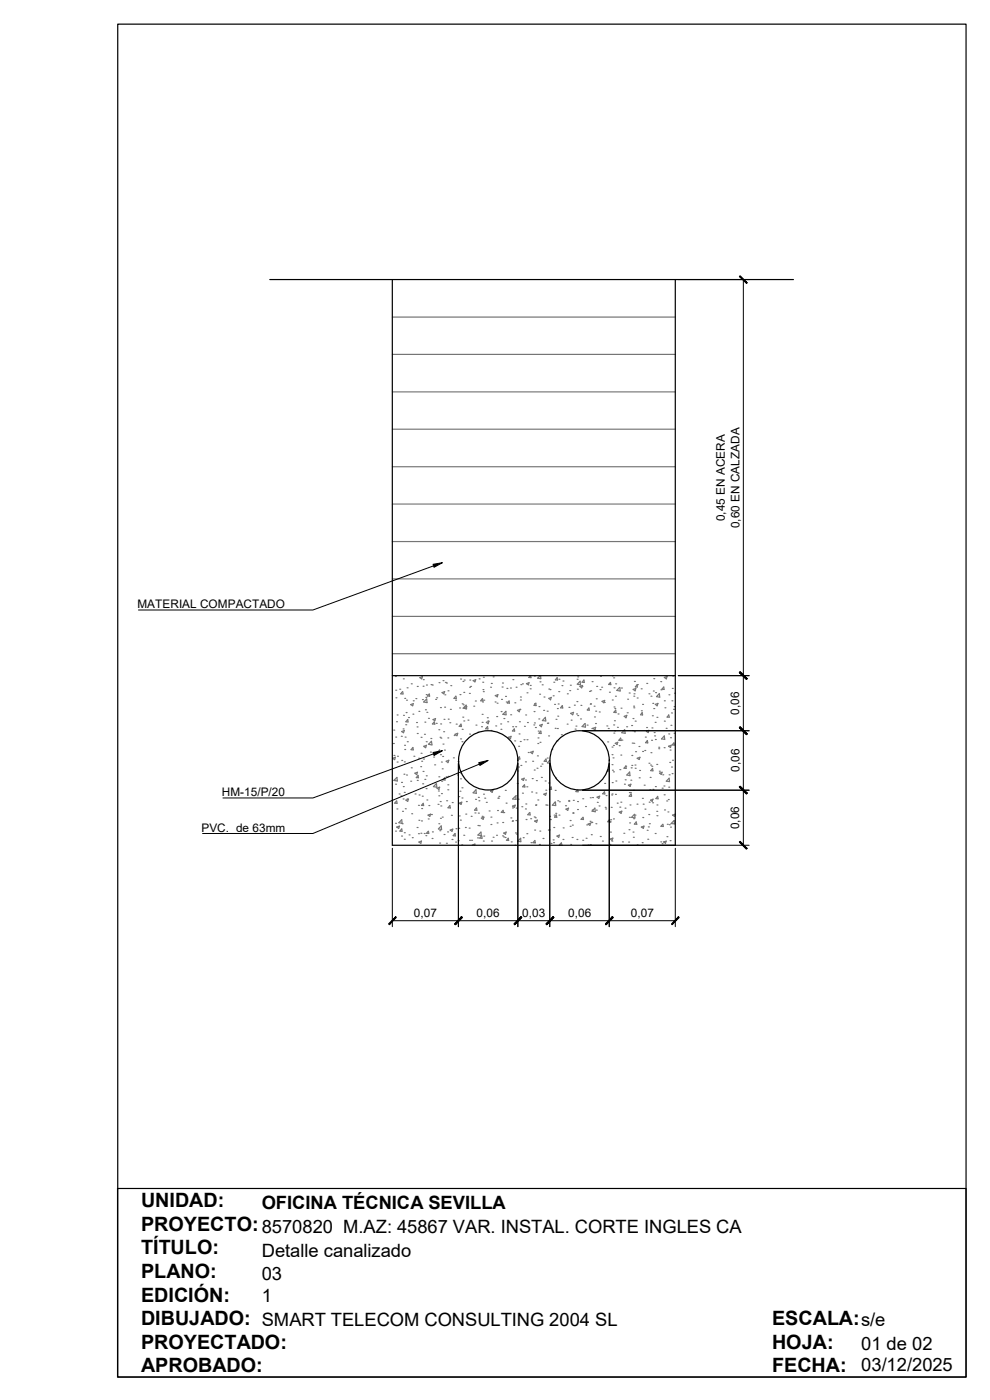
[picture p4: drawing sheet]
<svg xmlns="http://www.w3.org/2000/svg" width="210mm" height="297mm" viewBox="0 0 210 297" stroke-linecap="round" stroke-linejoin="round" font-family="sans-serif">
<g fill="none" stroke="#767676" stroke-width=".25">
<path d="M83.2 75.2h60.1M83.2 67.3h60.1M83.2 99h60.1M83.2 91.1h60.1M83.2 83.1h60.1M83.2 114.9h60.1M83.2 106.9h60.1M83.2 138.7h60.1M83.2 130.8h60.1M83.2 122.8h60.1M83.4 157.7h.1M83.5 154.9h.1"/>
<path d="M83.9 143.5h.1M83.9 156.4h.1M83.9 146.4h.1M84 148h.1M84.1 153.1h.1M84.2 151.7h.1M84.8 146.2h.1M85.1 156.2h.1M85.2 155.2l.6-.2-.2 .4zM85.4 146.7l-.4 .5h.5l-.1-.5M85.5 154.6h.1M85.6 144h.1"/>
<path d="M85.6 151.8h.1M85.8 158.1h.1M85.9 159h.1M85.9 148.2h.1M85.9 156.4h.1M86.1 153.8h.1M86.1 151.2h.1M86.2 148.5h.1M86.4 145.9h.1M86.4 157.4h.1M86.5 152.7l.1 .5-.5-.1zM86.7 152.2h.1"/>
<path d="M87.1 149.5l.6-.2-.2 .4zM87.2 145.1h.1M87.6 151.5h.1M87.6 158.6l.1 .5-.5-.1zM87.7 148.7h.1M88.2 148.2h.1M88.3 153.3h.1M88.5 154.2h.1M88.5 155.6h.1M88.5 145.6h.1M88.9 150.9h.1M89.1 143.8l.5-.2-.1 .4z"/>
<path d="M89.3 159.8h.1M89.3 156.4h.1M89.6 148.4h.1M89.7 145.6h.1M89.8 144.2h.1M89.9 158.3l.6-.2-.2 .5zM90 158.4h.1M90 155.8h.1M90.1 153.2h.1M90.3 150.6h.1M90.3 148h.1M90.4 157.4h.1"/>
<path d="M90.4 147.4h.1M90.5 145.3h.1M90.5 148.3l.1 .8-.7-.2zM90.6 151.1h.1M90.9 152.4h.1M91.1 147.2v.5h-.4zM91.3 159.6h.1M91.4 156.7h.1M91.4 145.2h.1M91.6 158l-.7-.1 .6-.6 .2 .7M91.7 145.3h.1M92.1 153.2l.1 .4h-.5z"/>
<path d="M92.4 152.4l-.2 .5-.3-.2 .5-.3M92.4 148.4h.1M92.5 153.5h.1M92.6 148h.1M93.1 154.8h.1M93.1 144.8h.1M93.3 159.6v-.5l-.4 .4 .4 .1M93.3 156.4h.1M93.4 150.1h.1M93.5 153.6h.1M93.5 156.6h.1M93.8 146.9l.5-.2-.2 .5z"/>
<path d="M94 157.9h.1M94 144.4h.1M94.1 155.2h.1M94.2 152.6h.1M94.3 159.1h.1M94.3 150h.1M94.4 147.4h.1M94.5 144.8h.1M94.7 144.9h.1M95 156.5h.1M95 146.6h.1M95.1 152.6h.1"/>
<path d="M95.4 153.3h.1M95.5 150.5h.1M95.6 145.5h.1M96.4 156h.1M96.6 148.5h.1M96.7 147.7l-.4 .5h.5M96.7 147.7l.1 .5M96.8 153.6h.1M97.1 155.6l-.6 .2 .4 .3 .2-.5M97.5 150.2h.1M97.6 147.4h.1M97.7 156.8h.1"/>
<path d="M97.7 154h.1M97.7 144.1h.1M97.8 153.6l.1 .5h-.5zM98 157.4h.1M98 154.7h.1M98 149.3h.1M98.2 152.1h.1M98.2 144.6h.1M98.3 149.5h.1M98.3 150.2l.6-.6 .1 .8zM98.4 146.9h.1M98.4 153h.1"/>
<path d="M98.5 144.3h.1M98.5 150.1l.5-.2-.2 .5zM99.3 152.8h.1M99.6 147.1h.1M99.6 155.7h.1M99.6 145.8h.1M99.7 144.3h.1M99.8 145.6h.1M100.4 144.4l.5-.2-.1 .5zM100.5 149.8h.1M100.8 148.7h.1M101 153.8h.1"/>
<path d="M101.3 155.4h.1M101.6 144h.1M102.2 154.2h.1M102.3 151.6h.1M102.3 153.2h.1M102.3 148.2l-.3 .5h.4v-.5M102.4 148.9h.1M102.4 144.7h.1M102.4 146.3h.1M102.5 143.7h.1M102.5 146.7h.1M102.6 148.5h.1"/>
<path d="M103.2 153.2l.5-.2-.2 .5zM103.4 152.3h.1M103.4 154.1l.1 .5h-.5zM103.5 153h.1M104.1 145.8h.1M104.2 155h.1M104.2 145h.1M104.6 143.6h.1M105 148.9h.1M105.1 147.6l.5-.2-.1 .4zM105.2 154h.1M105.4 152h.1"/>
<path d="M105.5 149.2h.1M106.2 153.6h.1M106.3 154.7h.1M106.3 151h.1M106.4 148.4h.1M106.5 145.8h.1M106.6 144.9h.1M106.7 151.6l.6-.7 .1 .7zM106.9 152.4h.1M107.2 147.7h.1M107.4 148.9h.1M107.5 146h.1"/>
<path d="M107.7 153.1h.1M107.9 156.4l.5-.2-.1 .5zM108 148.7l.1 .5-.5-.1zM108.3 146h.1M108.3 151.6h.1M108.8 154.2h.1M108.8 144.2h.1M109.1 154.6l.1 .5h-.5zM109.2 157.2h.1M109.2 149.1h.1M109.4 154.2h.1M109.5 145.8h.1"/>
<path d="M110 158.3h.1M110.1 155.7h.1M110.2 153.1h.1M110.3 150.5h.1M110.3 150.5l-.1 .5-.4-.3 .6-.2M110.4 157.3h.1M110.4 147.9h.1M110.4 148.5h.1M110.5 145.2h.1M110.8 145.1h.1M111.2 156.9h.1M111.3 154.1h.1"/>
<path d="M111.5 151.7h.1M111.7 145l.5-.2-.1 .5zM111.8 156.9h.1M111.8 147h.1M111.9 153.3h.1M112.1 159.6h.1M112.5 145.4h.1M112.5 146.1h.1M112.5 143.3l.1 .5-.4-.1zM112.6 159.6l.5-.2-.2 .5zM113.2 153.8h.1M113.3 151h.1"/>
<path d="M113.4 143.4h.1M113.4 153.4h.1M113.4 149.3h.1M113.6 154.3h.1M113.7 149.7v-.5l-.4 .4 .4 .1M114.1 157.7h.1M114.1 156.5h.1M114.2 155.1h.1M114.3 152.5h.1M114.3 149.9h.1M114.5 147.3h.1M114.6 144.7h.1"/>
<path d="M114.6 157.5h.1M114.6 143.3l-.6 .6 .7 .1v-.7M114.7 155.1l.1 .5h-.5zM115 145.3h.1M115 153.7l-.1 .5-.4-.3 .6-.2M115.3 150.7h.1M115.4 147.9h.1M115.7 152.2l.1 .8-.7-.1zM116.1 150.9h.1M116.1 153.5h.1M116.2 153.4h.1M116.4 156.1h.1"/>
<path d="M116.4 146.2h.1M116.4 148.2l.6-.2-.2 .5zM116.7 146.3h.1M117.1 159h.1M117.3 147.6h.1M117.5 144.7h.1M117.6 149.4h.1M117.8 154.5h.1M117.9 152.6h.1M118.2 157.2h.1M118.2 143.8l.1 .5-.5-.1zM118.2 150.3h.1"/>
<path d="M118.2 154.6h.1M118.3 151.9h.1M118.4 149.4h.1M118.5 146.7h.1M118.6 144.1h.1M119.1 155.9h.1M119.2 145.5h.1M119.3 149.7l.1 .5h-.5zM119.4 144.5h.1M120.3 153.6h.1M120.4 147.2h.1M120.7 150.1h.1"/>
<path d="M120.9 146.5h.1M121 145.4h.1M121.1 151.3l.6-.2-.2 .5zM121.2 152.8h.1M121.8 149.6h.1M122 154.7h.1M122.2 154.1h.1M122.3 151.5h.1M122.4 148.8h.1M122.4 144.1h.1M122.5 146.2h.1M122.6 143.6h.1"/>
<path d="M122.6 151.8h.1M123 145.6l.6-.2-.2 .5zM123.1 144.5v.8l-.6-.1zM123.1 152.5h.1M123.2 149.6h.1M123.4 145.6h.1M123.9 144.3l.1 .5-.5-.1zM124.2 154.3l-.7-.2 .6-.6 .1 .8M124.5 153.8h.1M124.9 150.2l.1 .5-.4-.1zM125.1 146.7h.1M125.2 149.4h.1"/>
<path d="M125.3 149.3h.1M125.3 146.6h.1M125.6 154.6h.1M125.6 144.6h.1M125.8 154.5l.6-.2-.2 .5zM126 149.8h.1M126.1 152.1h.1M126.2 154.9h.1M126.3 153.5h.1M126.4 150.9h.1M126.5 148.3h.1M126.6 145.6h.1"/>
<path d="M127.1 151h.1M127.3 146.3h.1M127.4 143.5h.1M127.6 145.8h.1M127.7 148.8l.6-.2-.2 .5zM128.2 149h.1M128.7 154h.1M128.9 157.4h.1M129 154.6h.1M129.3 146.9h.1M129.5 144.8l.1 .4h-.5zM129.8 158.5h.1"/>
<path d="M129.9 148.5h.1M129.9 143.3h.1M130.1 158.2h.1M130.2 153.8h.1M130.2 143.8h.1M130.2 155.5h.1M130.3 145.9h.1M130.3 150h.1M130.3 152.9h.1M130.4 155.1h.1M130.4 150.3h.1M130.5 157.7l.6-.2-.2 .4z"/>
<path d="M130.6 147.7h.1M130.6 145.1h.1M130.6 150.7l.1 .5-.5-.1zM131 154.3h.1M131.1 151.5h.1M131.4 158.2h.1M131.4 145.8l-.5 .7 .6 .1M131.5 145.8l.1 .8M131.7 156.6l.1 .5h-.5zM131.7 150.2h.1M131.8 146h.1M131.9 157h.1"/>
<path d="M132.4 152l.6-.2-.2 .5zM132.5 154.8l.1 .8-.7-.2zM132.9 154.2h.1M133.1 151.2h.1M133.1 148.3h.1M133.5 147h.1M134 153.9h.1M134.1 157.6h.1M134.2 155h.1M134.3 152.4h.1M134.3 146.3l.6-.3-.2 .6zM134.4 149.8h.1"/>
<path d="M134.5 157.7h.1M134.5 147.7h.1M134.5 150.2h.1M134.5 147.2h.1M134.6 144.6h.1M134.6 155.2h.1M134.7 153h.1M134.8 159.5h.1M135.2 148.1h.1M135.2 145.2v.6l-.4-.1zM135.2 145.2h.1M135.6 158.4h.1"/>
<path d="M136 146.1h.1M136.1 150.8h.1M136.2 151.2l.1 .5-.4-.1zM136.3 159.4h.1M136.3 149.4h.1M136.8 159.2h.1M136.9 156.4h.1M137.1 155.2l.6-.3-.2 .5zM137.2 154.3h.1M137.2 145h.1M137.3 157.1l.1 .5h-.5zM137.7 147.2h.1"/>
<path d="M138.1 147.7h.1M138.1 159.7h.1M138.2 157.1h.1M138.3 154.4h.1M138.4 151.8h.1M138.5 149.2h.1M138.6 146.6h.1M138.7 144h.1M138.7 150.3h.1M138.8 155.4h.1M138.9 156.1h.1M139 153.2h.1"/>
<path d="M139 156.9h.1M139 149.4l.6-.2-.2 .5zM139.1 146.9h.1M139.4 152.2h.1M139.7 158.8h.1M139.7 158.5h.1M139.9 147.2l.1 .7-.7-.1zM140.2 144.6h.1M140.2 146.3h.1M140.8 145.8l.1 .5-.5-.1zM140.9 158.6h.1M140.9 153h.1"/>
<path d="M140.9 148.7h.1M140.9 143.7l.6-.2-.1 .5zM141 156.8h-.7l.6-.7 .1 .8M141.1 150.2h.1M141.3 154.5h.1M141.8 158.3l.6-.2-.2 .5zM141.9 155.7h.1M141.9 151.7l.1 .4h-.5zM141.9 147.4h.1M142.2 159.1h.1M142.2 156.5h.1M142.3 153.9h.1"/>
<path d="M142.5 151.3h.1M142.5 148.7h.1M142.6 146h.1M142.7 143.4h.1M142.9 150.5h.1M143 157.6v.5l-.4-.1zM143 149.9h.1M143 155.6h.1M143.1 147.1h.1M83.6 160.3h.1M83.7 161.2l-.4-.3 .6-.2-.2 .5M83.9 174.7h.1"/>
<path d="M83.9 176.3h.1M83.9 166.4h.1M84.1 169.9l-.4 .5h.5v-.5M84.2 171.6h.1M84.2 164.9l.1 .8-.7-.1zM84.2 161.7h.1M84.3 160.4h.1M84.7 168.4h.1M84.7 175.3l-.5 .2 .4 .2 .2-.4M85 168.9h.1M85.2 177.4h.1M85.2 166h.1"/>
<path d="M85.2 161.3h.1M85.2 175.9l.1 .5-.5-.1zM85.2 173.9l.1 .8-.7-.2zM85.3 174.8h.1M85.4 172.1h.1M85.5 169.5h.1M85.6 166.9h.1M85.7 164.3h.1M85.8 161.6h.1M85.8 176.7h.1M85.8 178.1h.1M85.8 168.1h.1"/>
<path d="M86 171.6h.1M86.1 169.8l.6-.3-.2 .5zM86.2 164.4h.1M86.4 169.5h.1M86.8 177.1h.1M87.1 165.7h.1M87.2 162.9h.1M87.3 172.6h.1M87.5 177.7h.1M87.8 160.4h.1M88 164l.6-.2-.2 .5zM88.1 168.4h.1"/>
<path d="M88.5 175.6h.1M88.5 165.6h.1M88.7 164.5l.1 .5h-.5zM88.8 176.9h.1M88.8 170.9h.1M88.8 160.9h.1M88.9 174h.1M88.9 178.6l.5-.2-.1 .5zM88.9 168.7h.1M89.2 162.6h.1M89.3 176.8h.1M89.4 174.2h.1"/>
<path d="M89.5 171.5h.1M89.5 161.5h.1M89.6 168.9h.1M89.7 166.3h.1M89.7 163.7h.1M89.8 170.4l.1 .5h-.5zM89.8 161h.1M90 176.8h.1M90.1 165.4h.1M90.3 177.3h.1M90.4 167.3h.1M90.4 164.6h.1"/>
<path d="M90.6 169.7h.1M90.8 172.9l.6-.2-.2 .5zM90.8 173.7h.1M90.8 176.4l-.3 .4h.4v-.4M91 170.9h.1M91.5 172.8h.1M91.7 177.9h.1M91.7 176.5h.1M91.9 166.9l.7-.7 .1 .8zM92 160.6h.1M92.2 162.3h.1M92.9 170.6h.1"/>
<path d="M93 167.8h.1M93.1 168.8h.1M93.1 174.8h.1M93.1 164.8h.1M93.1 167.5l.2-.5-.6 .2 .4 .3M93.3 178.9h.1M93.3 176.2h.1M93.4 170.1h.1M93.4 173.6h.1M93.4 160.1h.1M93.5 171h.1M93.6 175.2l.1 .8-.7-.1z"/>
<path d="M93.6 168.4h.1M93.6 161.7h.1M93.7 165.7h.1M93.8 163.1h.1M93.8 173.4h.1M93.9 160.5h.1M94.2 177h.1M94.3 165l.1 .5M94.4 165l-.4 .4 .4 .1M94.7 164.8h.1M94.7 161.5l.5-.2-.2 .5zM94.7 178.9h.1"/>
<path d="M94.7 169.9h.1M95 176.5h.1M95 167.6h.1M95 166.5h.1M95.1 164.7h.1M95.4 170.9l.1 .5h-.5zM95.5 176.1l.6-.2-.2 .5zM95.8 173h.1M95.9 178.1h.1M95.9 170.3h.1M96.2 160.8h.1M96.5 176.8l.1 .5h-.5z"/>
<path d="M96.6 178.6h.1M96.7 175.8h.1M97.1 164.4h.1M97.2 161.6h.1M97.2 178.4h.1M97.3 175.7h.1M97.3 169h.1M97.4 173.1h.1M97.5 170.5h.1M97.6 167.9h.1M97.7 174h.1M97.7 165.2h.1"/>
<path d="M97.7 164h.1M97.8 170.6l-.4-.2 .6-.2-.2 .4M98 179.2h.1M98 167.1h.1M98 169.3h.1M98.4 177.2h.1M98.7 175.6h.1M98.8 172.7h.1M98.9 170.1h.1M99.5 175.7h.1M99.6 178.3h.1M99.9 173.2h.1"/>
<path d="M100 178.3h.1M100.2 179.3l.6-.2-.1 .2M100.8 172.5h.1M100.9 169.6h.1M101 167.6v.7l-.6-.1zM101 171.4l-.3 .5h.4M101.1 171.4l.1 .5M101.3 177.8h.1M101.4 175.1h.1M101.4 177.2l.6-.7 .1 .8zM101.5 172.5h.1M101.5 169.2h.1"/>
<path d="M101.6 169.9h.1M101.7 175.2h.1M102.1 173.6l.6-.2-.2 .4zM102.2 177.3l-.4 .5h.4M102.2 177.3l.1 .5M102.3 173.2h.1M102.5 178.4h.1M102.6 168.5h.1M102.6 177.4h.1M102.8 169.3h.1M103.2 170.2h.1M103.8 172h.1"/>
<path d="M104.1 173.4h.1M104.1 174.9h.1M104.3 178.4h.1M104.4 168.1l.2-.5-.5 .3 .3 .2M104.6 177.6h.1M105.3 177.2h.1M105.5 174.6h.1M105.5 172h.1M105.6 169.3h.1M105.7 169.3h.1M105.8 169h.1M106.6 177.3h.1"/>
<path d="M106.6 174.5h.1M106.7 171.9l.1 .5-.5-.1zM106.8 177.5h.1M106.8 172.4h.1M107.1 177.7h.1M107.2 167.7h.1M107.4 170.4h.1M107.4 176.5l-.2 .5-.4-.3 .6-.2M107.8 177.8l.1 .5h-.5zM108.4 173.5h.1M108.5 178.6h.1M108.7 174.2h.1"/>
<path d="M108.7 171.4h.1M108.7 174.1h.1M108.7 171l.6-.2-.2 .5zM109.2 179.3h.1M109.3 176.7h.1M109.4 168.9l.1 .7-.7-.1zM109.4 174.1h.1M109.5 171.4h.1M109.6 177h.1M109.6 168.8h.1M109.7 166.2h.1M109.8 163.6h.1"/>
<path d="M109.9 161l.3-.4 .1 .4h-.4M109.9 161h.1M109.9 169.5h.1M110 162.7h.1M110.4 177.8l.1 .8-.7-.1zM110.5 162.4h.1M110.7 165.3l.5-.2-.2 .5zM110.7 171.2h.1M110.8 168.3h.1M111 177.7h.1M111.3 167v-.5l-.4 .4 .5 .1M111.5 165.5h.1"/>
<path d="M111.5 171.6h.1M111.5 161.6h.1M111.5 170.6h.1M111.6 173.9h.1M111.8 176.9h.1M111.8 166.9h.1M112.4 172.4l-.4 .4 .4 .1M112.4 172.4l.1 .5M112.6 173.7h.1M112.6 178.8h.1M112.8 168h.1M112.9 165.2h.1"/>
<path d="M113 161.5h.1M113.3 178.7h.1M113.3 173.3h.1M113.3 163.4h.1M113.4 176.1h.1M113.4 174.2l.6-.2-.2 .5zM113.5 173.5h.1M113.5 178.8h-.4l.4-.5 .1 .5M113.6 170.9h.1M113.7 170.7h.1M113.7 168.2h.1M113.8 165.6h.1"/>
<path d="M113.9 163h.1M114 160.4h.1M114.1 169.7h.1M114.4 179.2h.1M114.5 176.3h.1M114.7 162.6h.1M114.9 164.9h.1M115 162.1h.1M115.2 177.9h.1M115.4 168.5l.5-.2-.2 .4zM115.7 165.7h.1M115.8 167.6h.1"/>
<path d="M115.8 170.8h.1M115.8 161l.1 .5h-.5zM116 170.8h.1M116.1 160.8h.1M116.3 176.1h.1M116.4 166.1h.1M116.5 176.1h.1M116.6 173.2h.1M116.6 161.3l-.5 .5 .6 .1M116.8 173.9h.1M116.9 178.9h.1M116.9 167l.1 .5-.5-.1z"/>
<path d="M117.3 178.2h.1M117.4 178.8h.1M117.5 175.6h.1M117.6 172.9h.1M117.6 170.3h.1M117.8 167.7h.1M117.9 165.1h.1M117.9 170.9l-.7-.1 .6-.7 .1 .8M117.9 172.6h.1M118 172.9l.1 .5h-.5zM118.3 169.9h.1M118.6 172.9h.1"/>
<path d="M118.6 179.3l.2-.2 .1 .2M118.7 170.1h.1M118.7 177.2l-.2 .4-.3-.2 .5-.2M119.1 178.8l.1 .5h-.5zM119.4 178.1h.1M119.5 175.6h.1M120 170.9h.1M120.1 171.7l.5-.3-.2 .5zM120.6 169.8h.1M120.6 170h.1M120.9 174.1h.1M120.9 175.3h.1"/>
<path d="M121.1 179.2h.1M121.4 177.7h.1M121.4 175h.1M121.5 172.4h.1M121.5 172.6h.1M121.6 169.8h.1M122.4 178.1h.1M122.5 167.6l-.3 .3 .4 .1v-.4M122.5 170.1h.1M122.5 171.7h.1M123.6 178.3h.1M123.6 169.5h.1"/>
<path d="M123.7 173.9l-.4-.1 .4-.4 .1 .5M124.2 171.1h.1M124.3 177.8h.1M124.5 175h.1M124.8 179.3h.1M124.8 174.8l.5-.2-.2 .5zM125.2 174.2h.1M125.2 179.2h.1M125.2 169.2h.1M125.3 179.3h.1M125.4 177.1h.1M125.5 174.5h.1"/>
<path d="M125.6 171.8h.1M125.7 169.2h.1M126.2 171.4l.1 .8-.7-.1zM126.4 174.8h.1M126.5 171.9h.1M126.7 169.1l.5-.2-.2 .5zM126.7 170.2h.1M127.1 171h.1M127.3 177.5h.1M127.8 178.4h.1M128.2 168l.1 .4h-.5zM128.3 166.2h.1"/>
<path d="M128.4 171.3h.1M128.5 171.6h.1M128.6 168.8h.1M128.9 163.3l.3-.1-.3 .5-.1-.1M129.3 173.9l.1 .5-.5-.1zM129.4 179.2h.1M129.4 174.4h.1M129.4 174.3h.1M129.5 178l.5-.2-.2 .5zM129.5 176.5h.1M129.5 173.9h.1M129.7 171.3h.1"/>
<path d="M129.8 168.7h.1M129.8 178.4h.1M129.8 160.1h.1M129.8 162.2h.1M129.8 168.4h.1M129.9 166h.1M129.9 163.4h.1M130 160.8h.1M130.1 173.7h.1M130.1 163.7h.1M130.6 168.5h.1M130.6 165.7h.1"/>
<path d="M130.9 170.4h.1M131.5 163.3h.1M131.5 171.2h.1M131.7 160.2h.1M131.7 170.2h.1M131.7 172.6l.2-.5-.5 .2 .4 .3M132 178.6h.1M132.3 176.8h.1M132.5 166.4h.1M132.6 171.4h.1M132.6 165.4h.1M132.7 162.6h.1"/>
<path d="M132.8 162.5v.5h-.4zM133.3 178.6h.1M133.4 176h.1M133.5 173.4h.1M133.5 168.1h.1M133.6 174.6h.1M133.6 163.8v.7l-.6-.1zM133.6 170.8h.1M133.7 168.1h.1M133.8 165.5h.1M133.8 166.4l-.1 .4-.4-.2 .6-.2M133.9 168.4l-.4 .5 .4 .1v-.6"/>
<path d="M133.9 162.9h.1M134 160.3h.1M134 162.4h.1M134.3 176.5h.1M134.4 177.6h.1M134.4 173.7h.1M134.4 167.7h.1M134.7 173.5l-.7-.1 .6-.6 .1 .7M134.7 162.3h.1M134.7 172.9h.1M134.7 163h.1M135 174.4l.1 .5-.5-.1z"/>
<path d="M135.1 170.6h.1M135.2 179.2h.1M135.2 160.9l.6-.2-.2 .4zM135.6 165h.1M135.7 163.4h.1M136.1 175.5l.5-.2-.1 .4zM136.2 178.8h.1M136.3 169.4h.1M136.4 173.4h.1M136.4 170.6h.1M136.7 166.6h.1M136.8 171.7h.1"/>
<path d="M137.3 176.1h.1M137.4 178.1h.1M137.5 175.4h.1M137.6 172.8h.1M137.7 161.9h.1M137.7 170.2h.1M137.8 174.8h.1M137.8 167.6h.1M137.9 164.9h.1M138 162.3h.1M138.3 162.6h.1M138.4 170.3h.1"/>
<path d="M138.4 163l.1 .5h-.5zM138.5 167.5h.1M138.5 169.5l-.2 .5-.3-.2 .6-.3M139 176.8h.1M139 166.9h.1M139.3 162.2h.1M139.3 172.1h.1M139.4 170.8h.1M139.4 173.1h.1M139.5 169l.1 .5-.5-.1 .4-.4M139.9 163.6h.1M139.9 164l.6-.2-.2 .5z"/>
<path d="M140.2 178.6h.1M140.5 179h.1M140.5 167.2h.1M140.6 164.4h.1M140.6 174.9l-.4 .4h.5l-.1-.4M140.8 166.8h.1M140.8 178.6h.1M140.9 168.6h.1M141 171.8h.1M141.3 178.4l-.1 .5-.4-.3 .6-.2M141.4 169.9h.1M141.5 177.5h.1"/>
<path d="M141.6 174.9h.1M141.7 172.3h.1M141.8 169.6h.1M141.9 167h.1M141.9 164.4h.1M141.9 165.1l.1 .7-.6-.1zM142 175h.1M142.1 161.8h.1M142.2 178.4h.1M142.2 175.5h.1M142.5 162.7h.1M142.6 164.1h.1"/>
<path d="M142.7 161.3h.1M142.7 172.9l.6-.2-.2 .5zM143 174.1l.1 .7-.7-.1z"/>
</g>
<g fill="none" stroke="#000" stroke-width=".25">
<path d="M25 5.1h179.9v287h-179.9zM57.2 59.3h111.1M83.2 59.3v120h60.1v-120M83.2 143.3h60.1M24.9 252.1h180v40h-180z"/>
<circle cx="103.6" cy="161.3" r="6.3"/>
<circle cx="123" cy="161.3" r="6.3"/>
</g>
<g fill="#000">
<path d="M91.9 119.7l2-.3-1.8 1zM91.9 159.6l2-.3-1.8 1zM101.6 161.8l1.9-.5-1.7 1.1z"/>
<path d="M156.8 58.6l1.6 1.6 .1-.2zM156.8 58.6l.2-.1 1.5 1.5z"/>
<path d="M157 154.2l-.2 .1 1.7 1.4zM156.8 154.3l1.7 1.4-.2 .2z"/>
<path d="M157 142.5l-.2 .2 1.7 1.3zM156.8 142.7l1.7 1.3-.2 .1z"/>
<path d="M156.8 154.3l1.6 1.6 .1-.2zM156.8 154.3l.2-.1 1.5 1.5z"/>
<path d="M156.8 142.7l1.6 1.4 .1-.1zM157 142.5l1.5 1.5-1.7-1.3z"/>
<path d="M157 178.5l-.2 .1 1.7 1.4zM156.8 178.6l1.7 1.4-.2 .2z"/>
<path d="M156.8 167l1.7 1.3-1.5-1.5zM156.8 167l1.7 1.3-.2 .1z"/>
<path d="M156.8 167l1.6 1.4 .1-.1zM156.8 167l.2-.2 1.5 1.5z"/>
<path d="M83.9 194.5l-1.3 1.7 1.5-1.6zM83.9 194.5l-1.3 1.7-.2-.2z"/>
<path d="M97.9 194.5l-1.5 1.5 .2 .2zM97.9 194.5l.2 .1-1.5 1.6z"/>
<path d="M97.9 194.5l-1.3 1.7 1.5-1.6zM97.9 194.5l-1.3 1.7-.2-.2z"/>
<path d="M110.5 194.5l-1.4 1.5 .1 .2zM110.5 194.5l.2 .1-1.5 1.6z"/>
<path d="M110.5 194.5l-1.3 1.7 1.5-1.6zM110.5 194.5l-1.3 1.7-.1-.2z"/>
<path d="M117.3 194.5l-1.5 1.5 .2 .2zM117.3 194.5l.2 .1-1.5 1.6z"/>
<path d="M117.3 194.5l-1.3 1.7 1.5-1.6zM117.3 194.5l-1.3 1.7-.2-.2z"/>
<path d="M129.9 194.5l-1.5 1.5 .2 .2zM129.9 194.5l.2 .1-1.5 1.6z"/>
<path d="M129.9 194.5l-1.3 1.7 1.5-1.6zM129.9 194.5l-1.3 1.7-.2-.2z"/>
<path d="M143.9 194.5l-1.4 1.5 .1 .2zM143.9 194.5l.2 .1-1.5 1.6z"/>
</g>
<g fill="none" stroke="#000" stroke-width=".21">
<path d="M143.9 59.3h15M156.8 58.6l1.7 1.4-.1 .2zM156.8 58.6l.2-.1 1.5 1.5zM157.7 59.3v120M91.9 119.7l2-.3-1.8 1zM91.9 120.1l-25.5 9.3h-37M91.9 159.6l2-.3-1.8 1zM91.9 159.9l-25.5 9.4h-19.1M123.6 155h35.3M143.9 143.3h15M156.8 154.3l1.7 1.4-.1 .2zM156.8 154.3l.2-.1 1.5 1.5z"/>
<path d="M156.8 154.3l1.7 1.4-.2 .2zM156.8 142.7l1.7 1.3-.1 .1zM156.8 142.7l1.7 1.3-.2 .1zM157 142.5l1.5 1.5-1.7-1.3zM83.2 180v16.6M97.2 162v34.6M101.6 161.8l1.9-.5-1.7 1.1zM101.7 162.1l-35.3 14.7h-23.4M109.9 162v34.6M116.6 162v34.6M123.6 179.3h35.3M123.6 167.6h35.3"/>
<path d="M129.2 162v34.6M143.3 180v16.6M156.8 178.6l1.7 1.4-.2 .2zM156.8 167l1.7 1.3-.1 .1zM156.8 167l.2-.2 1.5 1.5zM156.8 167l1.7 1.3-.2 .1zM157 178.5l1.5 1.5-1.7-1.4zM83.2 195.3h60.1M83.9 194.5l.2 .1-1.5 1.6zM83.9 194.5l-1.3 1.7-.2-.2zM97.9 194.5l-1.3 1.7-.2-.2zM97.9 194.5l.2 .1-1.5 1.6z"/>
<path d="M110.5 194.5l-1.3 1.7-.1-.2zM110.5 194.5l.2 .1-1.5 1.6zM117.3 194.5l-1.3 1.7-.2-.2zM117.3 194.5l.2 .1-1.5 1.6zM129.9 194.5l-1.3 1.7-.2-.2zM129.9 194.5l.2 .1-1.5 1.6zM143.9 194.5l-1.3 1.7-.1-.2zM143.9 194.5l.2 .1-1.5 1.6z"/>
</g>
<g font-size="4.2">
<text x="29.9" y="256.1">UNIDAD:</text>
<text x="29.9" y="261.1">PROYECTO:8570820 M.AZ: 45867 VAR. INSTAL. CORTE INGLES CA</text>
<text x="29.9" y="266.1">TÍTULO:</text>
<text x="29.9" y="271.1">PLANO:</text>
<text x="29.9" y="281.1">DIBUJADO: SMART TELECOM CONSULTING 2004 SL</text>
<text x="29.9" y="276.1">EDICIÓN:</text>
<text x="163.8" y="281.1">ESCALA:s/e</text>
<text x="29.9" y="286.1">PROYECTADO:</text>
<text x="163.8" y="286.1">HOJA:</text>
<text x="29.9" y="291.1">APROBADO:</text>
<text x="163.8" y="291.1">FECHA:</text>
</g>
<g font-size="3.9">
<text x="55.5" y="256.5">OFICINA TÉCNICA SEVILLA</text>
<text x="55.5" y="266.7">Detalle canalizado</text>
<text x="55.5" y="271.5">03</text>
<text x="55.5" y="276.2">1</text>
<text x="182.7" y="286.3">01 de 02</text>
<text x="182.7" y="290.9">03/12/2025</text>
</g>
<g font-size="2.5">
<text x="153.8" y="110.6" transform="rotate(-90 153.8 110.6)">0,45 EN ACERA</text>
<text x="156.8" y="112.1" transform="rotate(-90 156.8 112.1)">0,60 EN CALZADA</text>
<text x="29.2" y="129">MATERIAL COMPACTADO</text>
<text x="156.8" y="151.6" transform="rotate(-90 156.8 151.6)">0,06</text>
<text x="156.8" y="163.7" transform="rotate(-90 156.8 163.7)">0,06</text>
<text x="47.1" y="169">HM-15/P/20</text>
<text x="42.8" y="176.4">PVC. de 63mm</text>
<text x="156.8" y="175.9" transform="rotate(-90 156.8 175.9)">0,06</text>
<text x="87.8" y="194.5">0,07</text>
<text x="101.1" y="194.5">0,06</text>
<text x="110.8" y="194.5">0,03</text>
<text x="120.5" y="194.5">0,06</text>
<text x="133.8" y="194.5">0,07</text>
</g>
</svg>
